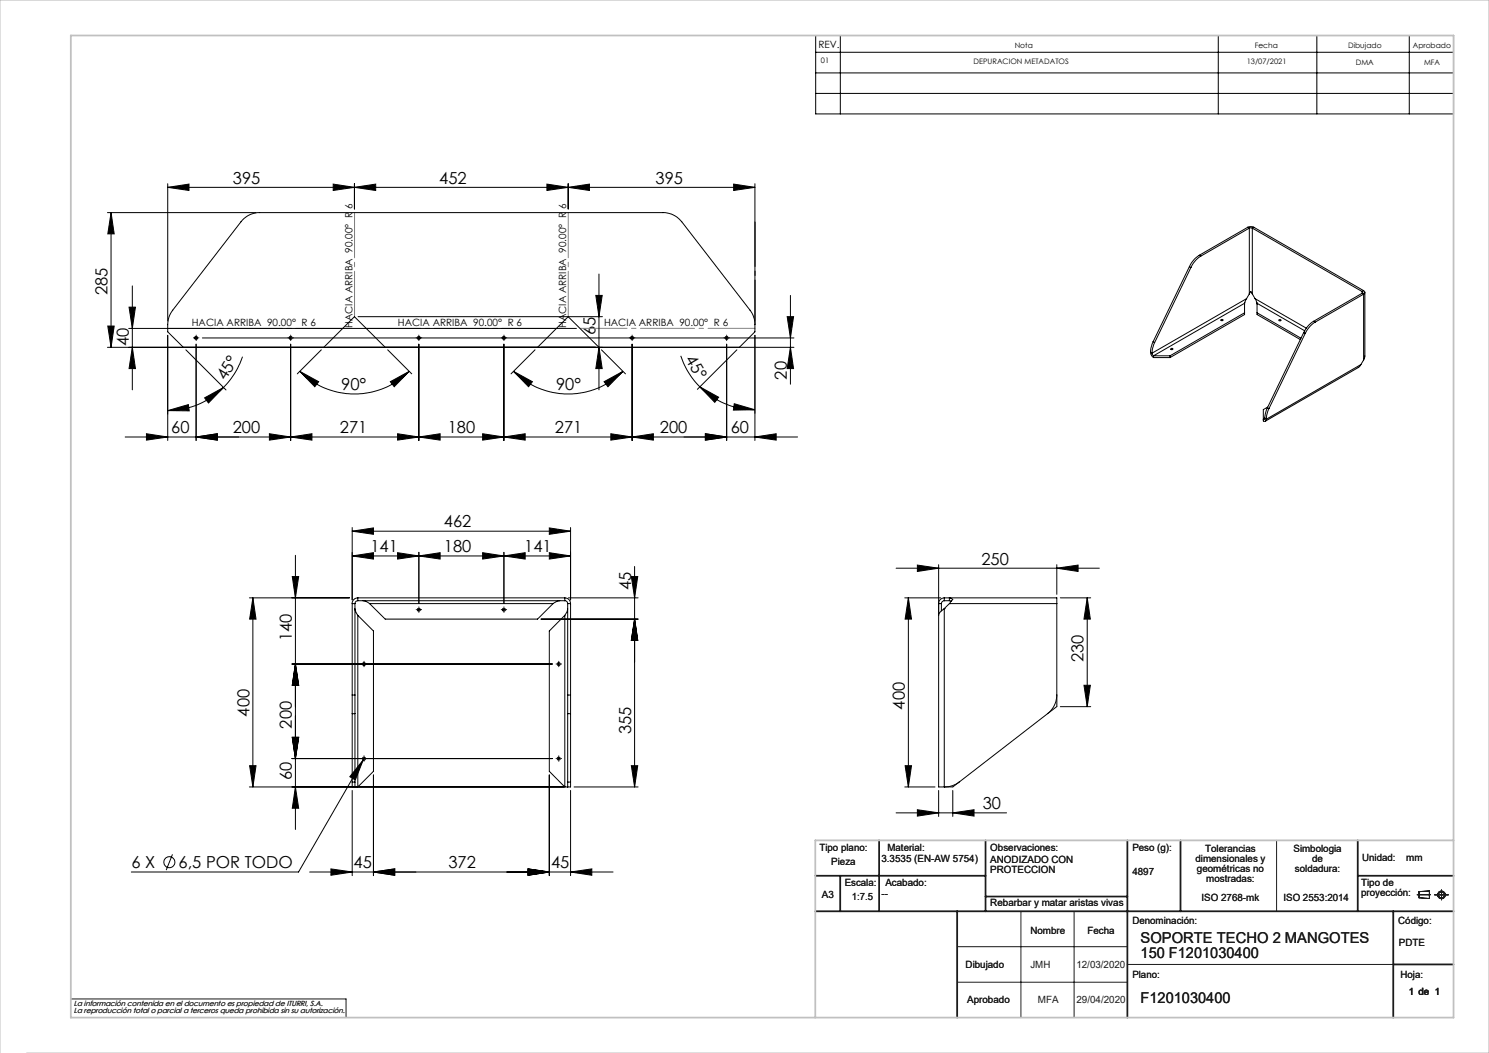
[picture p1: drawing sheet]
<svg xmlns="http://www.w3.org/2000/svg" width="420mm" height="297mm" viewBox="0 0 420 297" stroke-linecap="round" stroke-linejoin="round" font-family="sans-serif">
<g fill="none" stroke="#191924" stroke-width=".28">
<path d="M360.1 237v20M288 257v30M303 257v30M399.7 252.4h3.8M400.3 251.5l2.9-.2v2.1l-2.9-.2zM404.6 252.4h4M406.6 251v2.8M270 267h48M270 277h48M318 272h75M20 281.8h77.6v5.2"/>
<circle cx="406.6" cy="252.4" r=".86"/>
<circle cx="406.6" cy="252.4" r="1.07"/>
</g>
<g fill="none" stroke="#000" stroke-width=".28">
<path d="M230.1 10h179.9v22.1h-179.9zM230.1 14.7h179.9M237 10v22.1M343.6 10v22.1M371.4 10v22.1M397.5 10v22.1M230.1 20.6h179.9M230.1 26.3h179.9M30.3 60h41.9M31.3 60l.9 6h-1.8zM31.3 60v38M47.3 52.8l6-.9v1.8z"/>
<path d="M47.3 51.8v38.8M47.3 52.8h165.6M94 51.9l6 .9-6 .9zM100 52.8l6-.9v1.8zM100 51.8v7.1M154.3 51.9l6 .9-6 .9zM160.3 52.8l6-.9v1.8zM160.3 51.8v7.1M206.9 51.9l6 .9-6 .9zM212.9 51.8v38.8M168.9 77.3v32.7M335.5 75.2l.4 .3"/>
<path d="M335.5 75.2l-10.2 21.2M335.9 75.5l-10.2 21.1M338.3 72a7.3 7.3 0 0 0-2.8 3.2M338.3 72l.4 .2M338.7 72.2a7.3 7.3 0 0 0-2.8 3.3M352 64.1l.5-.2 1.2 .2M352 64.1l.4 .2M352 64.1l-13.7 7.9M352.4 64.3h.8M352.4 64.3l-13.7 7.9M352.4 64.3v18.6M353.2 64.3v18.6"/>
<path d="M353.2 64.3l31 17.9M353.7 64.1l-.5 .2M353.7 64.1l30.9 17.9M30.3 98h193.6M30.4 92h1.8l-.9 6zM36.3 92.6h126.3M36.4 86.6h1.8l-.9 6zM37.3 98l.9 6h-1.8zM37.3 80.6v29.4M47.3 94.6v29.6M51.7 98l-4.4-4.4v-2a6.5 6.5 0 0 1 1.4-4.1l19.3-25a6.6 6.6 0 0 1 5.2-2.5h113.8a6.7 6.7 0 0 1 5.3 2.5l19.3 25a6.8 6.8 0 0 1 1.3 4.1v2l-4.3 4.4M52.4 98.7l11.3 11.3"/>
<path d="M55 95.3h.6M55.3 95v.6M55.3 97.1v27.1M57.1 95.3h166.8M82 95v.6M82 97.1v27.1M90.6 98.7l-6.7 6.7M91.3 98l8.7-8.7 8.7 8.7M101 89.3h68.9M109.4 98.7l6.7 6.7M118.1 95v.6M118.1 97.1v27.1"/>
<path d="M142.1 95v.6M142.1 97.1v27.1M150.9 98.7l-6.8 6.7M151.6 98l8.7-8.7 8.6 8.7M168.1 83.3h1.8l-1 6zM168.9 98l1 6h-1.8zM169.7 98.7l6.7 6.7M178.3 95v.6M178.3 97.1v27.1M205 95v.6M205 97.1v27.1M207.9 98.7l-11.2 11.1"/>
<path d="M212.9 94.6v29.6M222 89.3h1.8l-.8 6zM223 83.3v25.1M223 98l.8 6h-1.8zM324.5 99.4l.1 .5 .8 1M324.5 99.3l.4 .3M324.5 99.4l.4 .2M324.5 99.3v.1M324.9 99.6l.5 .8M324.9 99.6h.1M325.3 96.4l-.7 1.8-.1 1.1M325.3 96.4l.4 .2"/>
<path d="M325.7 96.6l-.7 1.9-.1 1.1M330.3 98.3h.1a.24 .24 0 0 1 .3-.1 .24 .24 0 0 1 .1 .4l-.6-.1zM344.4 90.2l.6 .1-.5 .1zM351 88.2l-21 12.2M351 85.5l-25.6 14.9M351 85.5v3.2l-21 12.2M351.1 85.3l-.1 .5M351.6 84.2l-.6 1.3M351.6 84.2l-26.7 15.4M352.4 82.9l.4-.7 .4 .7M352.4 82.9l-.8 1.3M353.2 82.9l.8 1.3"/>
<path d="M354 84.2l.6 1.3M354 84.2l14.5 8.4M354.5 85.3l.1 .5M354.6 85.5v3.2l12.2 7.1M354.6 85.5l13.4 7.8M354.6 88.2l12.4 7.2M360.8 90.2h.5l-.2 .3a.24 .24 0 0 1-.3 0 .24 .24 0 0 1 0-.3zM367.7 93.8l.5 .2M367.7 93.8l-10.2 21.2M368.2 94l-10.3 21.2M370.5 90.6a7.4 7.4 0 0 0-2.8 3.2M370.5 90.6l.4 .3"/>
<path d="M370.9 90.9a7.4 7.4 0 0 0-2.7 3.1M384.2 82.2l.2 .2-.2 .3M384.2 82.7l.4 .3M384.2 82.7l-13.7 7.9M384.2 82.2v.5M384.6 82a.52 .52 0 0 1 .4 .5 .52 .52 0 0 1-.4 .5M384.6 83l-13.7 7.9M384.6 83v18.5M384.6 82l-.4 .2M385 82.5v17.9l-.4 1.1M47.3 115.8l5.8-1.7 .3 1.8zM57.7 112.2l5.3-2.9-4.2 4.4z"/>
<path d="M63 109.3a22.3 22.3 0 0 1-15.7 6.5M68.4 100.6l-2 4.4-1.6 2.2-1.8 2.1M84.6 104.7l5.3 3-1.1 1.4zM84.6 104.7a21.8 21.8 0 0 0 30.8 0M110.1 107.7l5.3-3-4.2 4.4zM144.9 104.7l5.3 3-1.1 1.4zM144.9 104.7a21.8 21.8 0 0 0 30.8 0M170.4 107.7l5.3-3-4.2 4.4zM192 100.4l2 4.4 1.6 2.3 1.8 2M197.4 109.1l5.3 2.9-1.1 1.5zM197.4 109.1a22.1 22.1 0 0 0 15.5 6.5M207.1 113.9l5.8 1.7-6 .1z"/>
<path d="M325.4 100.4h4.6M325.4 100.4v.5M325.4 100.9h4.6M330 100.4v.5M356.3 118.2l.5-.2-.1 .3zM356.8 117.9l.4 .3M356.8 118l.4 .2M356.8 117.9v.1M357.2 118.2h.1M357.5 115l-.6 1.9-.1 1M357.5 115l.4 .2M357.6 114.8l-1.3 .7v3.2a.52 .52 0 0 0 .6 .1 .52 .52 0 0 0 .3-.6"/>
<path d="M357.9 115.2l-.6 1.9-.1 1.1M383.9 102.8l-.8 .9-26.2 15.1M383.9 102.8l-26.7 15.4M384.6 101.5l-.7 1.3M41.3 122.3l6 1-6 .8zM55.3 123.3l6-1v1.8zM76 122.3l6 1-6 .8zM82 123.3l6-1v1.8zM112.1 122.3l6 1-6 .8zM118.1 123.3l6-1v1.8zM136.1 122.3l6 1-6 .8zM142.1 123.3l6-1v1.8z"/>
<path d="M172.3 122.3l6 1-6 .8zM178.3 123.3l6-1v1.8zM199 122.3l6 1-6 .8zM212.9 123.3l6-1v1.8zM225 123.3h-189.7M83.3 156.6v77.4M99.3 156.8l6-.9v1.8zM99.3 156.8h61.6M99.3 149.8l6-.9v1.8zM99.3 148.8v20.4M99.3 149.8h61.6M112.1 155.9l6 .9-6 .9z"/>
<path d="M118.1 156.8l6-.9v1.8zM118.1 155.8v14.4M136.1 155.9l6 .9-6 .9zM142.1 156.8l6-.9v1.8zM142.1 155.8v14.4M154.9 155.9l6 .9-6 .9zM154.9 148.9l6 .9-6 .9zM160.9 148.8v20.4M179 159.8v62.2M258.8 159.4l6 .9-6 .9zM264.8 159.3v62.7h1.5M298.1 159.3v8.3"/>
<path d="M70.3 168.6h28.3M71.3 168.6l.9 6h-1.8zM71.3 168.6v53.4M82.4 162.6h1.8l-.9 6zM99.3 170.2v25.8M99.3 170.2h.8M100.1 171.7l.3 .9 .5 1M100.1 170.2v25.8M100.9 169.4a.85 .85 0 0 0-.8 .8M100.9 168.6a1.61 1.61 0 0 0-1.6 1.6M100.9 168.6h58.4M100.9 173.6l4.4 4.4v39.6l-4.4 4.4"/>
<path d="M100.9 168.6v.8M100.9 173.6v48.4M100.9 169.4h58.4M102.4 169.4l.9 .3 .9 .5M104.2 170.2l4.5 4.4h42.9l4.4-4.4M104.2 170.2h51.8M117.8 172h.7M118.1 171.6v.7M141.8 172h.7M142.1 171.6v.7M152.6 174.6h27.4M157.9 169.4l-.9 .3-1 .5"/>
<path d="M159.3 168.6a1.61 1.61 0 0 1 1.6 1.6M159.3 169.4a.78 .78 0 0 1 .8 .8M159.3 173.6l-4.4 4.4v39.6l4.4 4.4M159.3 168.6v.8M159.3 173.6v48.4M160.1 171.7l-.2 .9-.6 1M160.1 170.2h.8M160.1 170.2v25.8M160.3 168.6h19.7M160.9 170.2v25.8M178.1 162.6h1.8l-.9 6zM179 174.6l.9 6h-1.8z"/>
<path d="M252.8 160.3h57.3M255.2 168.6h10.2M256.2 168.6l.9 6h-1.8zM256.2 168.6v53.4M265.5 170.2v2.1M266.3 171.7a3 3 0 0 0-1.5 1.9M266.3 168.6h31.8v1.6M266.3 169.4a.85 .85 0 0 0-.8 .8M266.3 168.6a1.63 1.63 0 0 0-1.5 1.6h.7M266.3 171.7h.1M266.3 169.4h1.5M266.3 168.6v.8"/>
<path d="M266.3 171.7v50.3M267.8 169.4v-.8l.9 .5-.9 1.1M267.8 169.4l.6 .1M267.8 170.2h.1M267.8 170.2h30.3M267.8 170.2l-1.5 1.5M298.1 160.3l6-.9v1.8zM298.1 170.2v25.8a6.8 6.8 0 0 1-2.6 5.3l-25 19.3a6.6 6.6 0 0 1-4.2 1.4M299.1 168.6h8.6M306.7 168.6l.9 6h-1.8zM306.7 168.6v30.7M82.3 187.3h73.5"/>
<path d="M83.3 187.3l.9 6h-1.8zM99.3 196v5.3M99.3 196h.8M100.1 196v5.3M102.7 187v.6M157.3 187.3h.6M157.6 187v.6M160.1 196v5.3M160.1 196h.8M160.9 196v5.3M299.1 199.3h8.6M305.8 193.3h1.8l-.9 6z"/>
<path d="M70.4 216h1.8l-.9 6zM82.3 214h73.5M82.4 208h1.8l-.9 6zM99.3 201.3v19.3M99.3 201.3h.8M100.1 201.3v19.3M102.4 214.3l-2.2 5.7-1.5-.9zM102.4 214.3l-18.2 31.7h-47.2M102.7 213.6v.7M102.9 213.6l-.5 .7M105.3 218.6v28.4M154.9 218.6v28.4"/>
<path d="M157.3 214h.6M157.6 213.6v.7M160.1 201.3h.8M160.1 201.3v19.3M160.9 201.3v19.3M178.1 216h1.8l-.9 6zM255.3 216h1.8l-.9 6zM70.3 222h88.8M83.3 222l.9 6h-1.8zM99.3 220.6v1.4M99.3 223v24M99.3 220.6h.8"/>
<path d="M100.1 220.6v1.4h.8M159.3 222h.8M160.1 220.6v1.4M160.1 220.6h.8M160.9 220.6v1.4h-.8M160.9 223v24M161.9 222h18.1M252.8 229.3h31.1M255.2 222h8.5M258.8 228.4l6 .9-6 .9zM264.8 223v7.3M268.7 229.3l6-.9v1.8z"/>
<path d="M268.7 223v7.3M48.6 241l-1.7 4.4M93.3 245.1l6 .9-6 .9zM105.3 246l6-.9v1.8zM148.9 245.1l6 .9-6 .9zM160.9 246l6-.9v1.8zM172.9 246h-85.6"/>
<circle cx="55.3" cy="95.3" r=".43"/>
<circle cx="82" cy="95.3" r=".43"/>
<circle cx="118.1" cy="95.3" r=".44"/>
<circle cx="142.1" cy="95.3" r=".42"/>
<circle cx="178.3" cy="95.3" r=".44"/>
<circle cx="204.9" cy="95.3" r=".44"/>
<circle cx="118.1" cy="172" r=".43"/>
<circle cx="142.1" cy="172" r=".42"/>
<circle cx="102.7" cy="187.3" r=".44"/>
<circle cx="157.6" cy="187.3" r=".43"/>
<circle cx="102.7" cy="214" r=".44"/>
<circle cx="157.6" cy="214" r=".43"/>
<circle cx="47.8" cy="243.2" r="1.55"/>
</g>
<g fill="none" stroke="#191924" stroke-width=".5">
<path d="M248 237v20M278 237v20M318 237v50M333 237v20M383 237v20M230 257h180M230 247h48M237 247v10M270 257v30M278 252.9h40M383 247h27M393 257v30"/>
<path d="M393 272h17"/>
</g>
<path d="M0 297v-297h420v297h-412.5" fill="none" stroke="#c0c0c0" stroke-width=".28"/>
<path d="M20 10h390v277h-390zM410 237h-180v50" fill="none" stroke="#c0c0c0" stroke-width=".5"/>
<g fill="none" stroke="#000" stroke-width=".28" stroke-dasharray="15.2 1.3 1.3 1.3">
<path d="M54.7 95.3h-.1M55.3 94.6v-.1M55.3 96v.1M56 95.3h.1M81.3 95.3h-.1M82 94.6v-.1M82 96v.1M82.7 95.3h.1M117.5 95.3h-.1M118.1 94.6v-.1M118.1 96v.1M118.8 95.3h.1"/>
<path d="M141.5 95.3h-.1M142.1 94.6v-.1M142.1 96v.1M142.8 95.3h.1M177.6 95.3h-.1M178.3 94.6v-.1M178.3 96v.1M179 95.3h.1M204.3 95.3h-.1M205 94.6v-.1M205 96v.1M205.6 95.3h.1"/>
<path d="M117.5 171.9h-.1M118.1 171.3v-.1M118.1 172.6v.1M118.8 171.9h.1M141.5 171.9h-.1M142.1 171.3v-.1M142.1 172.6v.1M142.8 171.9h.1M102 187.3h-.1M102.7 186.6v-.1M102.7 187.9v.1M103.3 187.3h.1"/>
<path d="M156.9 187.3h-.1M157.6 186.6v-.1M157.6 187.9v.1M158.3 187.3h.1M298.1 196v3.3M102 213.9h-.1M102.7 213.3v-.1M102.7 214.6v.1M103.3 213.9h.1M156.9 213.9h-.1M157.6 213.3v-.1M157.6 214.6v.1"/>
<path d="M158.3 213.9h.1M295.5 201.3l2.6-2M266.5 221.9h2.3M270.6 220.6l-1.8 1.3"/>
</g>
<path d="M213 91.5v-28.9" fill="none" stroke="#000" stroke-width=".28" stroke-dasharray="15.2 1.3 1.3 1.3" stroke-dashoffset="2.7"/>
<path d="M96.7 92.6h-49.4M163.6 92.6h49.4" fill="none" stroke="#808080" stroke-width=".28" stroke-dasharray="15.2 1.3 1.3 1.3" stroke-dashoffset="2"/>
<path d="M157 92.6h-53.7" fill="none" stroke="#808080" stroke-width=".28" stroke-dasharray="15.2 1.3 1.3 1.3" stroke-dashoffset="-.1"/>
<path d="M100 89.3v-29.4M160.3 89.3v-29.4" fill="none" stroke="#808080" stroke-width=".28" stroke-dasharray="15.2 1.3 1.3 1.3" stroke-dashoffset="2.5"/>
<g fill="#000">
<path d="M47.3 52.8l6-.9v1.8zM94 51.9l6 .9-6 .9zM100 52.8l6-.9v1.8zM154.3 51.9l6 .9-6 .9zM160.3 52.8l6-.9v1.8zM206.9 51.9l6 .9-6 .9zM55.3 123.3l6-1v1.8zM76 122.3l6 1-6 .8zM82 123.3l6-1v1.8zM112.1 122.3l6 1-6 .8zM118.1 123.3l6-1v1.8zM136.1 122.3l6 1-6 .8zM142.1 123.3l6-1v1.8zM172.3 122.3l6 1-6 .8zM178.3 123.3l6-1v1.8zM199 122.3l6 1-6 .8zM118.1 156.8l6-.9v1.8zM136.1 155.9l6 .9-6 .9zM102.4 214.3l-3.7 4.8 1.5 .9z"/>
<path d="M37.3 98l.9 6h-1.8zM36.4 86.6h1.8l-.9 6zM30.4 92h1.8l-.9 6zM31.3 60l.9 6h-1.8zM168.9 98l1 6h-1.8zM168.1 83.3h1.8l-1 6zM83.3 222l.9 6h-1.8zM82.4 208h1.8l-.9 6zM82.4 208h1.8l-.9 6zM83.3 187.3l.9 6h-1.8zM83.3 187.3l.9 6h-1.8zM82.4 162.6h1.8l-.9 6zM70.4 216h1.8l-.9 6zM71.3 168.6l.9 6h-1.8zM178.1 216h1.8l-.9 6zM179 174.6l.9 6h-1.8zM179 174.6l.9 6h-1.8zM178.1 162.6h1.8l-.9 6zM255.3 216h1.8l-.9 6zM256.2 168.6l.9 6h-1.8z"/>
<path d="M223 98l.8 6h-1.8zM222 89.3h1.8l-.8 6z"/>
<path d="M47.3 115.8l5.8-1.7 .3 1.8zM57.7 112.2l5.3-2.9-4.2 4.4z"/>
<path d="M84.6 104.7l5.3 3-1.1 1.4zM110.1 107.7l5.3-3-4.2 4.4z"/>
<path d="M144.9 104.7l5.3 3-1.1 1.4zM170.4 107.7l5.3-3-4.2 4.4z"/>
<path d="M197.4 109.1l5.3 2.9-1.1 1.5zM207.1 113.9l5.8 1.7-6 .1z"/>
<path d="M41.3 122.3l6 1-6 .8zM55.3 123.3l6-1v1.8z"/>
<path d="M199 122.3l6 1-6 .8zM212.9 123.3l6-1v1.8z"/>
<path d="M99.3 149.8l6-.9v1.8zM154.9 148.9l6 .9-6 .9z"/>
<path d="M112.1 155.9l6 .9-6 .9zM99.3 156.8l6-.9v1.8z"/>
<path d="M142.1 156.8l6-.9v1.8zM154.9 155.9l6 .9-6 .9z"/>
<path d="M258.8 159.4l6 .9-6 .9zM298.1 160.3l6-.9v1.8z"/>
<path d="M305.8 193.3h1.8l-.9 6zM306.7 168.6l.9 6h-1.8z"/>
<path d="M268.7 229.3l6-.9v1.8zM258.8 228.4l6 .9-6 .9z"/>
<path d="M93.3 245.1l6 .9-6 .9zM105.3 246l6-.9v1.8z"/>
<path d="M105.3 246l6-.9v1.8zM148.9 245.1l6 .9-6 .9zM148.9 245.1l6 .9-6 .9zM160.9 246l6-.9v1.8z"/>
</g>
<g font-size="4.7">
<text x="65.7" y="51.8">395</text>
<text x="123.9" y="51.8">452</text>
<text x="184.9" y="51.8">395</text>
<text x="30.3" y="83.3" transform="rotate(-90 30.3 83.3)">285</text>
<text x="168" y="94.5" transform="rotate(-90 168 94.5)">65</text>
<text x="36.3" y="97.7" transform="rotate(-90 36.3 97.7)">40</text>
<text x="193.2" y="101.4" transform="rotate(59 193.2 101.4)">45°</text>
<text x="63.6" y="107.6" transform="rotate(-59 63.6 107.6)">45°</text>
<text x="222" y="107.1" transform="rotate(-90 222 107.1)">20</text>
<text x="96.3" y="110.1" transform="rotate(1 96.3 110.1)">90°</text>
<text x="156.9" y="110.1">90°</text>
<text x="48.3" y="122.2">60</text>
<text x="65.6" y="122.2">200</text>
<text x="95.9" y="122.2">271</text>
<text x="126.3" y="122.2">180</text>
<text x="156.5" y="122.2">271</text>
<text x="186.2" y="122.2">200</text>
<text x="206.1" y="122.2">60</text>
<text x="125.2" y="148.8">462</text>
<text x="104.5" y="155.8">141</text>
<text x="125.2" y="155.8">180</text>
<text x="147.9" y="155.8">141</text>
<text x="276.8" y="159.2">250</text>
<text x="178" y="166.5" transform="rotate(-90 178 166.5)">45</text>
<text x="82.3" y="180.8" transform="rotate(-90 82.3 180.8)">140</text>
<text x="305.7" y="186.8" transform="rotate(-90 305.7 186.8)">230</text>
<text x="70.3" y="202.1" transform="rotate(-90 70.3 202.1)">400</text>
<text x="255.2" y="200.1" transform="rotate(-90 255.2 200.1)">400</text>
<text x="82.3" y="205.5" transform="rotate(-90 82.3 205.5)">200</text>
<text x="178" y="207.1" transform="rotate(-90 178 207.1)">355</text>
<text x="82.3" y="220" transform="rotate(-90 82.3 220)">60</text>
<text x="277.2" y="228.2">30</text>
<text x="37.1" y="244.9">6 X</text>
<text x="50.4" y="244.9">6,5 POR TODO</text>
<text x="99.7" y="244.9">45</text>
<text x="126.5" y="244.9">372</text>
<text x="155.4" y="244.9">45</text>
</g>
<g font-size="4.2" fill="#191924">
<text x="321.7" y="265.9">SOPORTE TECHO 2 MANGOTES</text>
<text x="321.7" y="270.2">150 F1201030400</text>
<text x="321.7" y="282.8">F1201030400</text>
</g>
<g font-size="2.8">
<text x="230.8" y="13.6">REV.</text>
<text x="54.1" y="92">HACIA ARRIBA 90.00° R 6</text>
<text x="99.4" y="92.5" transform="rotate(-90 99.4 92.5)">HACIA ARRIBA 90.00° R 6</text>
<text x="112.2" y="92">HACIA ARRIBA 90.00° R 6</text>
<text x="159.7" y="92.5" transform="rotate(-90 159.7 92.5)">HACIA ARRIBA 90.00° R 6</text>
<text x="170.4" y="92">HACIA ARRIBA 90.00° R 6</text>
</g>
<g font-size="2.8" fill="#191924">
<text x="231.1" y="239.9">Tipo plano:</text>
<text x="250.3" y="239.9">Material:</text>
<text x="279.3" y="239.9">Observaciones:</text>
<text x="319.4" y="239.9">Peso (g):</text>
<text x="234.5" y="244.1">Pieza</text>
<text x="248.6" y="243">3.3535 (EN-AW 5754)</text>
<text x="279.3" y="243.4">ANODIZADO CON</text>
<text x="337.2" y="243.1">dimensionales y</text>
<text x="337.6" y="246">geométricas no</text>
<text x="339.9" y="240.3">Tolerancias</text>
<text x="364.9" y="240.2">Simbologia</text>
<text x="365.3" y="245.9">soldadura:</text>
<text x="370.1" y="243">de</text>
<text x="384.2" y="242.7">Unidad:</text>
<text x="396.7" y="242.7">mm</text>
<text x="238.3" y="250">Escala:</text>
<text x="249.7" y="250">Acabado:</text>
<text x="279.3" y="246.2">PROTECCION</text>
<text x="319.4" y="246.9">4897</text>
<text x="340.2" y="248.8">mostradas:</text>
<text x="383.9" y="250">Tipo de</text>
<text x="231.9" y="253.4">A3</text>
<text x="240.3" y="254">1:7.5</text>
<text x="248.6" y="252.9">--</text>
<text x="279.3" y="255.7">Rebarbar y matar aristas vivas</text>
<text x="338.9" y="254">ISO 2768-mk</text>
<text x="362" y="254">ISO 2553:2014</text>
<text x="383.9" y="252.8">proyección:</text>
<text x="290.6" y="263.3">Nombre</text>
<text x="306.7" y="263.3">Fecha</text>
<text x="319.4" y="260.6">Denominación:</text>
<text x="394.4" y="260.6">Código:</text>
<text x="394.6" y="266.9">PDTE</text>
<text x="272.4" y="273">Dibujado</text>
<text x="290.6" y="273">JMH</text>
<text x="303.6" y="273">12/03/2020</text>
<text x="319.4" y="275.8">Plano:</text>
<text x="395" y="275.8">Hoja:</text>
<text x="397.4" y="280.6">1 de 1</text>
<text x="272.8" y="282.8">Aprobado</text>
<text x="292.7" y="282.8">MFA</text>
<text x="303.6" y="282.8">29/04/2020</text>
</g>
<g font-size="2.1">
<text x="231.5" y="17.8">01</text>
<text x="274.6" y="18">DEPURACION METADATOS</text>
<text x="286.2" y="13.6">Nota</text>
<text x="353.9" y="13.6">Fecha</text>
<text x="380.3" y="13.6">Dibujado</text>
<text x="398.5" y="13.6">Aprobado</text>
<text x="351.7" y="18">13/07/2021</text>
<text x="382.4" y="18.3">DMA</text>
<text x="401.7" y="18.3">MFA</text>
</g>
<g font-size="2.1" fill="#191924">
<text x="20.8" y="283.7">La información contenida en el documento es propiedad de ITURRI, S.A.</text>
<text x="20.8" y="285.7">La reproducción total o parcial a terceros queda prohibida sin su autorización.</text>
</g>
</svg>
